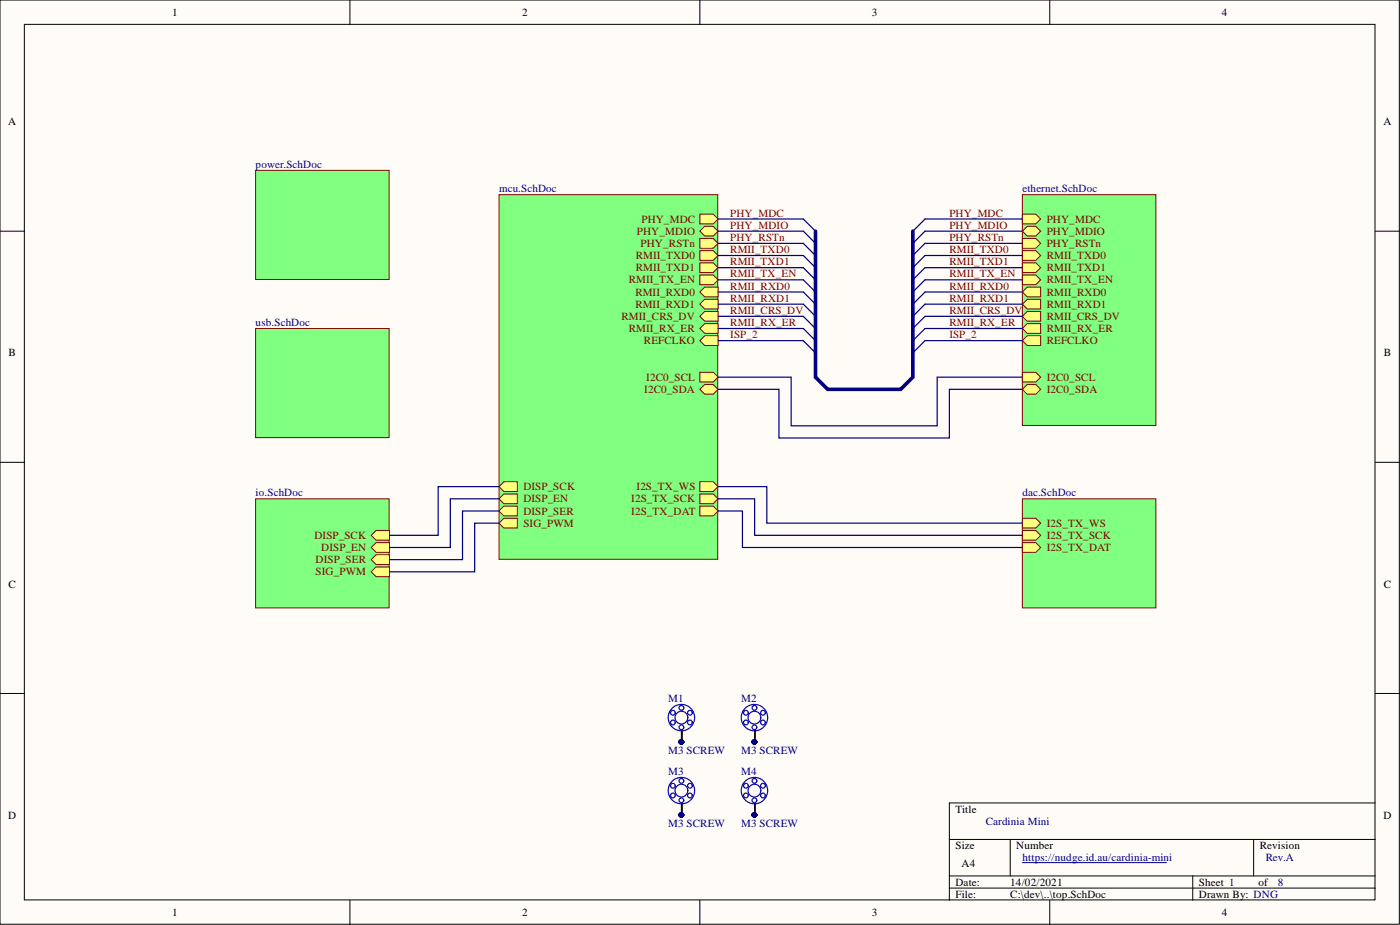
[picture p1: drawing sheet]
<svg xmlns="http://www.w3.org/2000/svg" width="292mm" height="193mm" viewBox="0 0 292 193" stroke-linecap="round" stroke-linejoin="round" font-family="sans-serif">
<g fill="#fffcf8" stroke="#000" stroke-width=".21">
<path d="M0 0h292v192.8h-292z"/>
<path d="M5.1 5.1h281.8v182.6h-281.8z"/>
</g>
<g fill="none" stroke="#000" stroke-width=".21">
<path d="M73 0v5.1M146 0v5.1M219 0v5.1M0 48.2h5.1M287 48.2h5M0 96.4h5.1M287 96.4h5M0 144.7h5.1M287 144.7h5M198.1 175.1h88.9M210.8 175.1v7.6M261.6 175.1v7.6"/>
<path d="M287 167.5h-88.9v20.3M73 187.8v5.1M146 187.8v5.1M198.1 182.7h88.9M198.1 185.3h88.9M219 187.8v5.1M248.9 182.7v5.1"/>
</g>
<path d="M104.1 40.6h45.7v76.1h-45.7z" fill="#80ff80" stroke="#800000" stroke-width=".21"/>
<path d="M146 52.3h2.8l1 1-1 1h-2.8z" fill-rule="evenodd" fill="#ffff80"/>
<path d="M146 52.3h2.8l1 1-1 1h-2.8z" fill="none" stroke="#800000" stroke-width=".21"/>
<path d="M146 44.7h2.8l1 1-1 1h-2.8z" fill-rule="evenodd" fill="#ffff80"/>
<path d="M146 44.7h2.8l1 1-1 1h-2.8z" fill="none" stroke="#800000" stroke-width=".21"/>
<path d="M146 48.2l1-1h1.8l1 1-1 1h-1.8z" fill-rule="evenodd" fill="#ffff80"/>
<path d="M146 48.2l1-1h1.8l1 1-1 1h-1.8z" fill="none" stroke="#800000" stroke-width=".21"/>
<path d="M146 49.7h2.8l1 1.1-1 1h-2.8z" fill-rule="evenodd" fill="#ffff80"/>
<path d="M146 49.7h2.8l1 1.1-1 1h-2.8z" fill="none" stroke="#800000" stroke-width=".21"/>
<path d="M146 68.5l1-1h2.8v2h-2.8z" fill-rule="evenodd" fill="#ffff80"/>
<path d="M146 68.5l1-1h2.8v2h-2.8z" fill="none" stroke="#800000" stroke-width=".21"/>
<path d="M146 60.9l1-1h2.8v2h-2.8z" fill-rule="evenodd" fill="#ffff80"/>
<path d="M146 60.9l1-1h2.8v2h-2.8z" fill="none" stroke="#800000" stroke-width=".21"/>
<path d="M146 63.5l1-1.1h2.8v2.1h-2.8z" fill-rule="evenodd" fill="#ffff80"/>
<path d="M146 63.5l1-1.1h2.8v2.1h-2.8z" fill="none" stroke="#800000" stroke-width=".21"/>
<path d="M146 54.8h2.8l1 1-1 1.1h-2.8z" fill-rule="evenodd" fill="#ffff80"/>
<path d="M146 54.8h2.8l1 1-1 1.1h-2.8z" fill="none" stroke="#800000" stroke-width=".21"/>
<path d="M146 66l1-1h2.8v2h-2.8z" fill-rule="evenodd" fill="#ffff80"/>
<path d="M146 66l1-1h2.8v2h-2.8z" fill="none" stroke="#800000" stroke-width=".21"/>
<path d="M146 71.1l1-1h2.8v2h-2.8z" fill-rule="evenodd" fill="#ffff80"/>
<path d="M146 71.1l1-1h2.8v2h-2.8z" fill="none" stroke="#800000" stroke-width=".21"/>
<path d="M146 57.4h2.8l1 1-1 1h-2.8z" fill-rule="evenodd" fill="#ffff80"/>
<path d="M146 57.4h2.8l1 1-1 1h-2.8z" fill="none" stroke="#800000" stroke-width=".21"/>
<path d="M146 77.7h2.8l1 1-1 1h-2.8z" fill-rule="evenodd" fill="#ffff80"/>
<path d="M146 77.7h2.8l1 1-1 1h-2.8z" fill="none" stroke="#800000" stroke-width=".21"/>
<path d="M146 81.2l1-1h1.8l1 1-1 1h-1.8z" fill-rule="evenodd" fill="#ffff80"/>
<path d="M146 81.2l1-1h1.8l1 1-1 1h-1.8z" fill="none" stroke="#800000" stroke-width=".21"/>
<path d="M146 100.5h2.8l1 1-1 1h-2.8z" fill-rule="evenodd" fill="#ffff80"/>
<path d="M146 100.5h2.8l1 1-1 1h-2.8z" fill="none" stroke="#800000" stroke-width=".21"/>
<path d="M146 103h2.8l1 1.1-1 1h-2.8z" fill-rule="evenodd" fill="#ffff80"/>
<path d="M146 103h2.8l1 1.1-1 1h-2.8z" fill="none" stroke="#800000" stroke-width=".21"/>
<path d="M146 105.6h2.8l1 1-1 1h-2.8z" fill-rule="evenodd" fill="#ffff80"/>
<path d="M146 105.6h2.8l1 1-1 1h-2.8z" fill="none" stroke="#800000" stroke-width=".21"/>
<path d="M104.1 104.1l1-1.1h2.8v2.1h-2.8z" fill-rule="evenodd" fill="#ffff80"/>
<path d="M104.1 104.1l1-1.1h2.8v2.1h-2.8z" fill="none" stroke="#800000" stroke-width=".21"/>
<path d="M104.1 106.6l1-1h2.8v2h-2.8z" fill-rule="evenodd" fill="#ffff80"/>
<path d="M104.1 106.6l1-1h2.8v2h-2.8z" fill="none" stroke="#800000" stroke-width=".21"/>
<path d="M104.1 101.5l1-1h2.8v2h-2.8z" fill-rule="evenodd" fill="#ffff80"/>
<path d="M104.1 101.5l1-1h2.8v2h-2.8z" fill="none" stroke="#800000" stroke-width=".21"/>
<path d="M104.1 109.1l1-1h2.8v2.1h-2.8z" fill-rule="evenodd" fill="#ffff80"/>
<path d="M104.1 109.1l1-1h2.8v2.1h-2.8z" fill="none" stroke="#800000" stroke-width=".21"/>
<path d="M213.3 40.6h27.9v48.2h-27.9z" fill="#80ff80" stroke="#800000" stroke-width=".21"/>
<path d="M213.3 54.8h2.8l1 1-1 1.1h-2.8z" fill-rule="evenodd" fill="#ffff80"/>
<path d="M213.3 54.8h2.8l1 1-1 1.1h-2.8z" fill="none" stroke="#800000" stroke-width=".21"/>
<path d="M213.3 71.1l1-1h2.8v2h-2.8z" fill-rule="evenodd" fill="#ffff80"/>
<path d="M213.3 71.1l1-1h2.8v2h-2.8z" fill="none" stroke="#800000" stroke-width=".21"/>
<path d="M213.3 48.2l1-1h1.8l1 1-1 1h-1.8z" fill-rule="evenodd" fill="#ffff80"/>
<path d="M213.3 48.2l1-1h1.8l1 1-1 1h-1.8z" fill="none" stroke="#800000" stroke-width=".21"/>
<path d="M213.3 68.5l1-1h2.8v2h-2.8z" fill-rule="evenodd" fill="#ffff80"/>
<path d="M213.3 68.5l1-1h2.8v2h-2.8z" fill="none" stroke="#800000" stroke-width=".21"/>
<path d="M213.3 49.7h2.8l1 1.1-1 1h-2.8z" fill-rule="evenodd" fill="#ffff80"/>
<path d="M213.3 49.7h2.8l1 1.1-1 1h-2.8z" fill="none" stroke="#800000" stroke-width=".21"/>
<path d="M213.3 57.4h2.8l1 1-1 1h-2.8z" fill-rule="evenodd" fill="#ffff80"/>
<path d="M213.3 57.4h2.8l1 1-1 1h-2.8z" fill="none" stroke="#800000" stroke-width=".21"/>
<path d="M213.3 66l1-1h2.8v2h-2.8z" fill-rule="evenodd" fill="#ffff80"/>
<path d="M213.3 66l1-1h2.8v2h-2.8z" fill="none" stroke="#800000" stroke-width=".21"/>
<path d="M213.3 44.7h2.8l1 1-1 1h-2.8z" fill-rule="evenodd" fill="#ffff80"/>
<path d="M213.3 44.7h2.8l1 1-1 1h-2.8z" fill="none" stroke="#800000" stroke-width=".21"/>
<path d="M213.3 60.9l1-1h2.8v2h-2.8z" fill-rule="evenodd" fill="#ffff80"/>
<path d="M213.3 60.9l1-1h2.8v2h-2.8z" fill="none" stroke="#800000" stroke-width=".21"/>
<path d="M213.3 52.3h2.8l1 1-1 1h-2.8z" fill-rule="evenodd" fill="#ffff80"/>
<path d="M213.3 52.3h2.8l1 1-1 1h-2.8z" fill="none" stroke="#800000" stroke-width=".21"/>
<path d="M213.3 63.5l1-1.1h2.8v2.1h-2.8z" fill-rule="evenodd" fill="#ffff80"/>
<path d="M213.3 63.5l1-1.1h2.8v2.1h-2.8z" fill="none" stroke="#800000" stroke-width=".21"/>
<path d="M213.3 77.7h2.8l1 1-1 1h-2.8z" fill-rule="evenodd" fill="#ffff80"/>
<path d="M213.3 77.7h2.8l1 1-1 1h-2.8z" fill="none" stroke="#800000" stroke-width=".21"/>
<path d="M213.3 81.2l1-1h1.8l1 1-1 1h-1.8z" fill-rule="evenodd" fill="#ffff80"/>
<path d="M213.3 81.2l1-1h1.8l1 1-1 1h-1.8z" fill="none" stroke="#800000" stroke-width=".21"/>
<path d="M53.3 35.5h27.9v22.8h-27.9z" fill="#80ff80" stroke="#800000" stroke-width=".21"/>
<g fill="none" stroke="#000080" stroke-width=".25">
<path d="M167.6 45.7l2.5 2.5M167.6 48.2l2.5 2.6M167.6 50.8l2.5 2.5M167.6 53.3l2.5 2.5M167.6 55.8l2.5 2.6M167.6 58.4l2.5 2.5M193 45.7l-2.5 2.5M193 48.2l-2.5 2.6M193 50.8l-2.5 2.5M193 53.3l-2.5 2.5M193 55.8l-2.5 2.6M193 58.4l-2.5 2.5"/>
<path d="M167.6 60.9l2.5 2.6M167.6 63.5l2.5 2.5M167.6 66l2.5 2.5M167.6 68.5l2.5 2.6M167.6 71.1l2.5 2.5M193 60.9l-2.5 2.6M193 63.5l-2.5 2.5M193 66l-2.5 2.5M193 68.5l-2.5 2.6M193 71.1l-2.5 2.5"/>
</g>
<path d="M213.3 104.1h27.9v22.7h-27.9z" fill="#80ff80" stroke="#800000" stroke-width=".21"/>
<path d="M213.3 110.7h2.8l1 1-1 1h-2.8z" fill-rule="evenodd" fill="#ffff80"/>
<path d="M213.3 110.7h2.8l1 1-1 1h-2.8z" fill="none" stroke="#800000" stroke-width=".21"/>
<path d="M213.3 113.2h2.8l1 1-1 1h-2.8z" fill-rule="evenodd" fill="#ffff80"/>
<path d="M213.3 113.2h2.8l1 1-1 1h-2.8z" fill="none" stroke="#800000" stroke-width=".21"/>
<path d="M213.3 108.1h2.8l1 1-1 1.1h-2.8z" fill-rule="evenodd" fill="#ffff80"/>
<path d="M213.3 108.1h2.8l1 1-1 1.1h-2.8z" fill="none" stroke="#800000" stroke-width=".21"/>
<g fill="#80ff80" stroke="#800000" stroke-width=".21">
<path d="M53.3 68.5h27.9v22.8h-27.9z"/>
<path d="M53.3 104.1h27.9v22.7h-27.9z"/>
</g>
<path d="M77.5 111.7l1-1h2.8v2h-2.8z" fill-rule="evenodd" fill="#ffff80"/>
<path d="M77.5 111.7l1-1h2.8v2h-2.8z" fill="none" stroke="#800000" stroke-width=".21"/>
<path d="M77.5 114.2l1-1h2.8v2h-2.8z" fill-rule="evenodd" fill="#ffff80"/>
<path d="M77.5 114.2l1-1h2.8v2h-2.8z" fill="none" stroke="#800000" stroke-width=".21"/>
<path d="M77.5 116.8l1-1.1h2.8v2.1h-2.8z" fill-rule="evenodd" fill="#ffff80"/>
<path d="M77.5 116.8l1-1.1h2.8v2.1h-2.8z" fill="none" stroke="#800000" stroke-width=".21"/>
<path d="M77.5 119.3l1-1h2.8v2h-2.8z" fill-rule="evenodd" fill="#ffff80"/>
<path d="M77.5 119.3l1-1h2.8v2h-2.8z" fill="none" stroke="#800000" stroke-width=".21"/>
<g fill="none" stroke="#00f" stroke-width=".25">
<circle cx="140.4" cy="150.7" r=".5"/>
<circle cx="140.4" cy="148.7" r=".5"/>
<circle cx="142.2" cy="147.7" r=".5"/>
<circle cx="142.2" cy="149.7" r="1.33"/>
<circle cx="142.2" cy="149.7" r="2.75"/>
<circle cx="143.9" cy="148.7" r=".5"/>
<circle cx="143.9" cy="150.7" r=".5"/>
<circle cx="155.6" cy="148.7" r=".5"/>
<circle cx="155.6" cy="150.7" r=".5"/>
<circle cx="157.4" cy="147.7" r=".5"/>
<circle cx="157.4" cy="149.7" r="1.33"/>
<circle cx="157.4" cy="149.7" r="2.75"/>
<circle cx="159.2" cy="148.7" r=".5"/>
<circle cx="159.2" cy="150.7" r=".5"/>
<circle cx="140.4" cy="165.9" r=".5"/>
<circle cx="140.4" cy="163.9" r=".5"/>
<circle cx="142.2" cy="162.9" r=".5"/>
<circle cx="142.2" cy="164.9" r="1.33"/>
<circle cx="142.2" cy="164.9" r="2.75"/>
<circle cx="143.9" cy="165.9" r=".5"/>
<circle cx="143.9" cy="163.9" r=".5"/>
<circle cx="155.6" cy="165.9" r=".5"/>
<circle cx="155.6" cy="163.9" r=".5"/>
<circle cx="157.4" cy="162.9" r=".5"/>
<circle cx="157.4" cy="164.9" r="1.33"/>
<circle cx="157.4" cy="164.9" r="2.75"/>
<circle cx="159.2" cy="165.9" r=".5"/>
<circle cx="159.2" cy="163.9" r=".5"/>
</g>
<g fill="none" stroke="#000080" stroke-width=".25">
<path d="M149.8 45.7h17.8M149.8 48.2h17.8M149.8 50.8h17.8M149.8 53.3h17.8M149.8 55.8h17.8M149.8 58.4h17.8M193 45.7h20.3M193 48.2h20.3M193 50.8h20.3M193 53.3h20.3M193 55.8h20.3M193 58.4h20.3"/>
<path d="M149.8 78.7h15.3v10.1h30.4v-10.1h17.8M149.8 60.9h17.8M149.8 63.5h17.8M149.8 66h17.8M149.8 68.5h17.8M149.8 71.1h17.8M193 60.9h20.3M193 63.5h20.3M193 66h20.3M193 68.5h20.3M193 71.1h20.3M149.8 81.2h12.7v10.2h35.6v-10.2h15.2"/>
<path d="M104.1 101.5h-12.7v10.2h-10.1M104.1 104.1h-10.1v10.1h-12.7M104.1 106.6h-7.6v10.2h-15.2M104.1 109.1h-5.1v10.2h-17.7M149.8 101.5h10.2v7.6h53.3M149.8 104.1h7.6v7.6h55.9M149.8 106.6h5.1v7.6h58.4"/>
</g>
<path d="M170.1 48.2v30.5l2.6 2.5h15.2l2.6-2.5v-30.5" fill="none" stroke="#000080" stroke-width=".76"/>
<path d="M213.3 180h30.1" fill="none" stroke="#000080" stroke-width=".21"/>
<g font-size="3.5" fill="#000080">
<text x="142.6" y="154.1">2</text>
<text x="157.8" y="154.1">2</text>
<text x="142.6" y="169.3">2</text>
<text x="157.8" y="169.3">2</text>
</g>
<g font-size="2.3">
<text x="35.9" y="3.3">1</text>
<text x="108.9" y="3.3">2</text>
<text x="181.9" y="3.3">3</text>
<text x="255" y="3.3">4</text>
<text x="1.7" y="26.1">A</text>
<text x="288.7" y="26.1">A</text>
<text x="1.8" y="74.4">B</text>
<text x="288.7" y="74.4">B</text>
<text x="1.8" y="122.6">C</text>
<text x="288.7" y="122.6">C</text>
<text x="1.7" y="170.8">D</text>
<text x="199.3" y="169.5">Title</text>
<text x="288.7" y="170.8">D</text>
<text x="199.3" y="177.2">Size</text>
<text x="212" y="177.2">Number</text>
<text x="262.8" y="177.2">Revision</text>
<text x="199.3" y="184.8">Date:</text>
<text x="200.6" y="181">A4</text>
<text x="210.8" y="184.8">14/02/2021</text>
<text x="250.1" y="184.8">Sheet 1</text>
<text x="262.6" y="184.8">of</text>
<text x="35.9" y="191.1">1</text>
<text x="108.9" y="191.1">2</text>
<text x="181.9" y="191.1">3</text>
<text x="199.3" y="187.3">File:</text>
<text x="210.8" y="187.3">C:\dev\..\top.SchDoc</text>
<text x="250.1" y="187.3">Drawn By: DNG</text>
<text x="255" y="191.1">4</text>
</g>
<g font-size="2.3" fill="#000080">
<text x="53.3" y="35">power.SchDoc</text>
<text x="104.1" y="40.1">mcu.SchDoc</text>
<text x="213.3" y="40.1">ethernet.SchDoc</text>
<text x="53.3" y="68">usb.SchDoc</text>
<text x="53.3" y="103.6">io.SchDoc</text>
<text x="213.3" y="103.6">dac.SchDoc</text>
<text x="139.4" y="146.4">M1</text>
<text x="154.7" y="146.4">M2</text>
<text x="139.4" y="157.4">M3 SCREW</text>
<text x="139.4" y="161.7">M3</text>
<text x="154.7" y="157.4">M3 SCREW</text>
<text x="154.7" y="161.7">M4</text>
<text x="139.4" y="172.6">M3 SCREW</text>
<text x="154.7" y="172.6">M3 SCREW</text>
<text x="205.7" y="172.1">Cardinia Mini</text>
<text x="213.3" y="179.7">https://nudge.id.au/cardinia-mini</text>
<text x="264.1" y="179.7">Rev.A</text>
<text x="266.6" y="184.8">8</text>
</g>
<g font-size="2.3" fill="#800000">
<text x="133.8" y="46.4">PHY_MDC</text>
<text x="152.4" y="47.7">PHY_MDIO</text>
<text x="152.4" y="45.2">PHY_MDC</text>
<text x="198.1" y="47.7">PHY_MDIO</text>
<text x="198.1" y="45.2">PHY_MDC</text>
<text x="218.4" y="46.4">PHY_MDC</text>
<text x="132.9" y="49">PHY_MDIO</text>
<text x="133.7" y="51.5">PHY_RSTn</text>
<text x="152.4" y="52.8">RMII_TXD0</text>
<text x="152.4" y="50.3">PHY_RSTn</text>
<text x="198.1" y="52.8">RMII_TXD0</text>
<text x="198.1" y="50.3">PHY_RSTn</text>
<text x="218.4" y="49">PHY_MDIO</text>
<text x="218.4" y="51.5">PHY_RSTn</text>
<text x="131.2" y="59.1">RMII_TX_EN</text>
<text x="132.6" y="54.1">RMII_TXD0</text>
<text x="132.6" y="56.6">RMII_TXD1</text>
<text x="152.4" y="57.9">RMII_TX_EN</text>
<text x="152.4" y="55.3">RMII_TXD1</text>
<text x="198.1" y="57.9">RMII_TX_EN</text>
<text x="198.1" y="55.3">RMII_TXD1</text>
<text x="218.4" y="56.6">RMII_TXD1</text>
<text x="218.4" y="59.1">RMII_TX_EN</text>
<text x="218.4" y="54.1">RMII_TXD0</text>
<text x="132.6" y="61.7">RMII_RXD0</text>
<text x="132.6" y="64.2">RMII_RXD1</text>
<text x="152.4" y="62.9">RMII_RXD1</text>
<text x="152.4" y="60.4">RMII_RXD0</text>
<text x="152.4" y="65.5">RMII_CRS_DV</text>
<text x="198.1" y="62.9">RMII_RXD1</text>
<text x="198.1" y="60.4">RMII_RXD0</text>
<text x="198.1" y="65.5">RMII_CRS_DV</text>
<text x="218.4" y="61.7">RMII_RXD0</text>
<text x="218.4" y="64.2">RMII_RXD1</text>
<text x="129.7" y="66.8">RMII_CRS_DV</text>
<text x="131.2" y="69.3">RMII_RX_ER</text>
<text x="134.3" y="71.8">REFCLKO</text>
<text x="152.4" y="68">RMII_RX_ER</text>
<text x="152.4" y="70.6">ISP_2</text>
<text x="198.1" y="68">RMII_RX_ER</text>
<text x="198.1" y="70.6">ISP_2</text>
<text x="218.4" y="71.8">REFCLKO</text>
<text x="218.4" y="69.3">RMII_RX_ER</text>
<text x="218.4" y="66.8">RMII_CRS_DV</text>
<text x="134.4" y="82">I2C0_SDA</text>
<text x="134.8" y="79.4">I2C0_SCL</text>
<text x="218.4" y="79.4">I2C0_SCL</text>
<text x="218.4" y="82">I2C0_SDA</text>
<text x="109.2" y="104.8">DISP_EN</text>
<text x="109.2" y="107.4">DISP_SER</text>
<text x="109.2" y="102.3">DISP_SCK</text>
<text x="131.7" y="104.8">I2S_TX_SCK</text>
<text x="131.7" y="107.4">I2S_TX_DAT</text>
<text x="132.8" y="102.3">I2S_TX_WS</text>
<text x="65.6" y="112.4">DISP_SCK</text>
<text x="109.2" y="109.9">SIG_PWM</text>
<text x="218.4" y="112.4">I2S_TX_SCK</text>
<text x="218.4" y="109.9">I2S_TX_WS</text>
<text x="65.9" y="117.5">DISP_SER</text>
<text x="67" y="115">DISP_EN</text>
<text x="218.4" y="115">I2S_TX_DAT</text>
<text x="65.9" y="120">SIG_PWM</text>
</g>
</svg>
